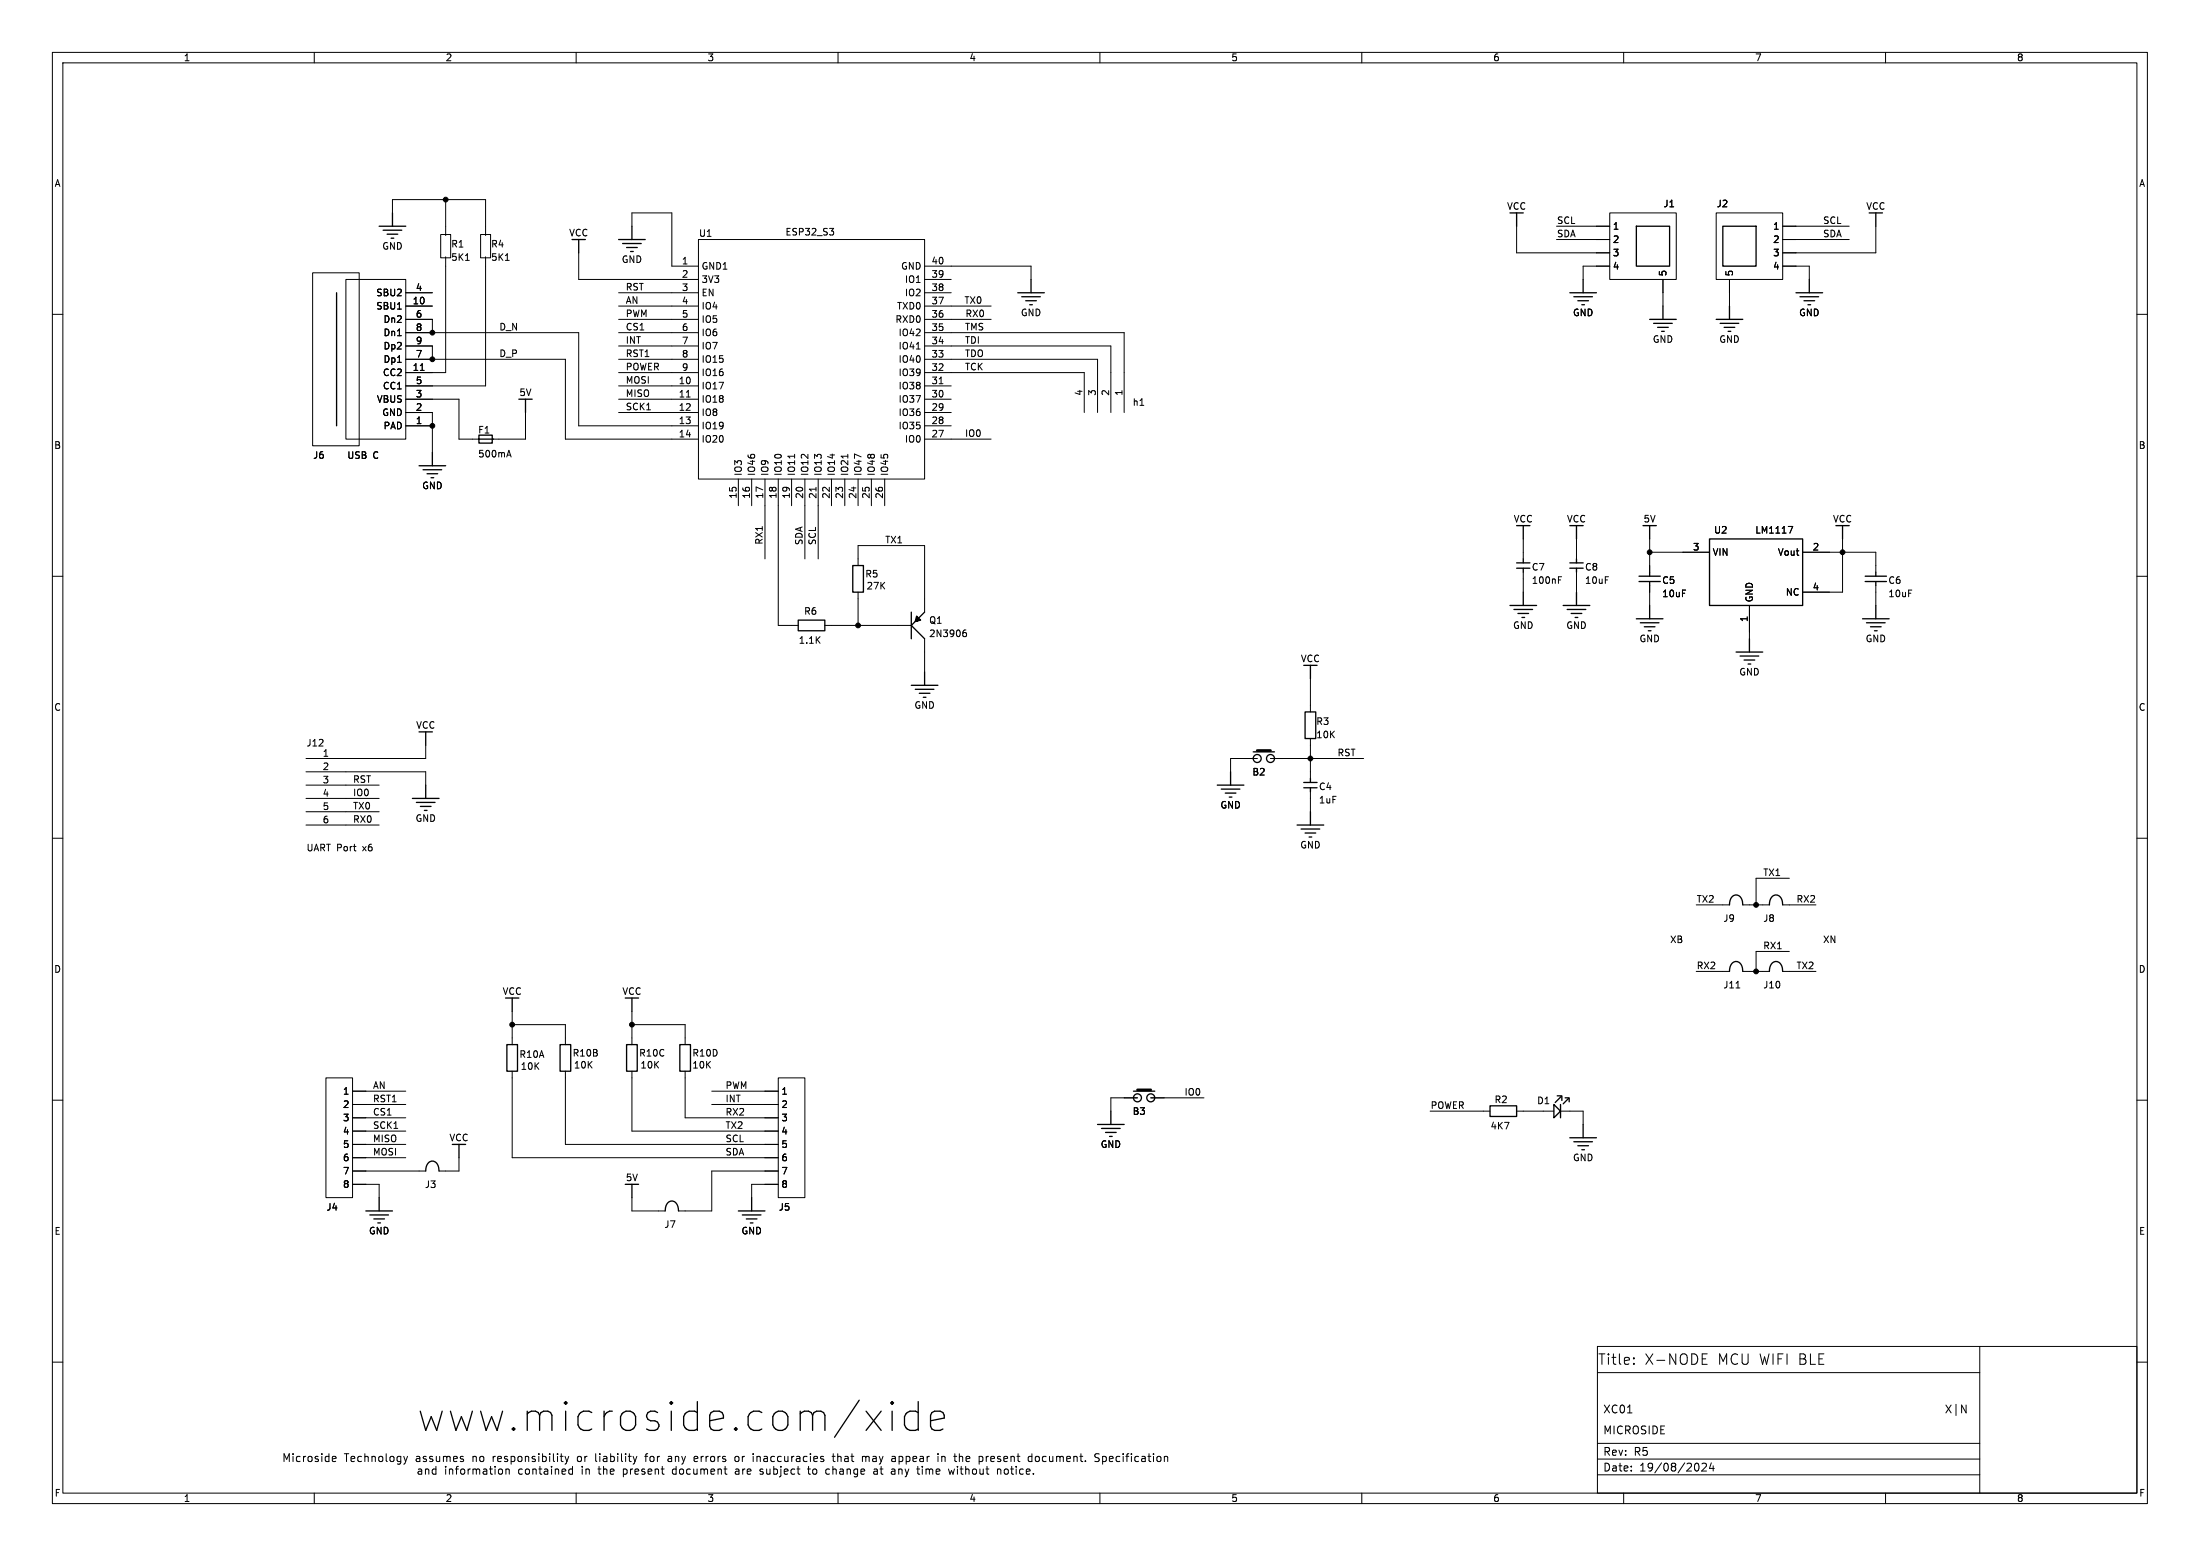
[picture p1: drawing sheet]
<svg xmlns="http://www.w3.org/2000/svg" width="297mm" height="210mm" viewBox="0 0 297 210" stroke-linecap="round" stroke-linejoin="round" font-family="sans-serif">
<g fill="none" stroke="#000" stroke-width=".14">
<path d="M7.1 7.1h282.8v195.8h-282.8zM8.5 8.5h280v193h-280zM42.4 7.1v1.4M77.8 7.1v1.4M113.1 7.1v1.4M148.5 7.1v1.4M183.8 7.1v1.4M219.2 7.1v1.4M254.6 7.1v1.4M42.2 36.8h6.3v23.4h-6.3zM46.7 37.7h8.1v21.6h-8.1zM53 28.7v-1.8h12.6v4.9"/>
<path d="M54.8 39.5h3.6M59.5 31.7h1.3v3.1h-1.3zM60.2 26.9v4.9M60.2 34.7v15.6h-5.4M62.8 35.1h.6M64.9 31.7h1.3v3.1h-1.3zM65.6 34.7v17.4h-10.8M68.2 35.1h.5M78.1 34.1v3.6h16.2M83.5 39.5h10.8M85.3 30.5v-1.8h5.4v7.2h3.6M94.3 32.3h30.5v32.4h-30.5z"/>
<path d="M112 30.8h.5l-.3 .4M112.5 31.2v.1v.4M124.8 39.5h3.6M124.8 35.9h14.4v1.8M124.8 37.7h3.6M204.7 30.5v3.6h12.6M210.1 30.5h7.2M210.1 32.3h7.2M217.3 28.7h9v9h-9zM217.3 35.9h-3.6v1.8M224.5 37.7v3.6M231.7 28.7h9v9h-9z"/>
<path d="M233.5 37.7v3.6M240.7 30.5h8.9M240.7 32.3h8.9M240.7 35.9h3.6v1.8M253.2 30.5v3.6h-12.5M7.1 42.4h1.4M54.8 48.5h21.5v10.8h18M54.8 53.9h7.2v5.4h2.7M54.8 57.5h3.6M54.8 44.9h23.3v12.6h16.2M54.8 41.3h3.6M54.8 55.7h3.6v5.4"/>
<path d="M54.8 43.1h3.6v1.8M54.8 46.7h3.6v1.8M56.7 50h.6M70.9 55.7v3.6h-4.4M83.5 41.3h10.8M83.5 50.3h10.8M83.5 55.7h10.8M83.5 53.9h10.8M83.5 52.1h10.8M83.5 43.1h10.8M83.5 48.5h10.8M83.5 44.9h10.8"/>
<path d="M83.5 46.7h10.8M92.7 53.6h.5M123.7 47.1h.5M124.8 59.3h9M124.8 44.9h27v10.8M124.8 46.7h25.2v9M124.8 48.5h23.4v7.2M124.8 50.3h21.6v5.4M124.8 57.5h3.6M124.8 41.3h9M124.8 55.7h3.6M124.8 53.9h3.6"/>
<path d="M124.8 52.1h3.6M124.8 43.1h9M126.8 51.8h.5M288.5 42.4h1.4M7.1 77.8h1.4M68.5 61.4h.4M68.7 60.8l.3 .9M99.7 64.7v3.5M101.5 64.7v3.5M103.3 64.7v10.7M105.1 64.7v19.7h2.7M106.9 64.7v3.5"/>
<path d="M107.3 61.3v.5M108.7 64.7v10.7M110.2 65.8v.5M110.5 64.7v10.7M112.3 64.7v3.5M114 64.7v3.5M114.5 61.3v.5M115.8 64.7v3.5M115.8 76.3v-2.7h9v9M115.8 79.9v4.5M117.6 64.7v3.5M119.4 64.7v3.5"/>
<path d="M205.6 72.7v2.7M205.6 77.2v2.7M210.4 78.3h.3M210.4 77.8h.4M212.8 72.7v2.7M212.8 77.2v2.7M222.7 74.5h8.1M222.7 72.7v4.5M222.7 79v2.7M241.4 71.1h.6l-.4 .9M243.4 74.5h9.8v2.7M248.7 72.7v7.2h-5.3"/>
<path d="M253.2 79v2.7M288.5 77.8h1.4M111.4 84.4h11.6M124.8 86.2v4.5M130.1 85.4h.2l.2 .1-.1 .4h-.3M130.4 85l-.3 .1M176.9 91.6v4.5M176.9 99.7v5.4M236.2 81.7v4.5M7.1 113.1h1.4M41.3 104.2h16.2v1.8M41.3 106h9.9"/>
<path d="M41.3 107.8h9.9M41.3 109.6h9.9M41.3 111.4h9.9M57.5 100.6v1.8h-16.2M169.7 102.4h-3.6v1.8M171.5 102.4h12.6M176.9 106.9v2.7M241.6 118.5h-4.5v3.6M288.5 113.1h1.4M69.1 138.3h7.2v2.7M69.1 136.5v4.5M85.3 136.5v4.5"/>
<path d="M85.3 138.3h7.2v2.7M229 131.1h4.5M229 122.1h4.5M234.4 133.3h.5M235.3 131.1h3.6M235.3 122.1h3.6M240.7 131.1h4.5M240.7 122.1h4.5M241.6 128.4h-4.5v2.7M7.1 148.5h1.4M44 145.5h3.6v16.1h-3.6zM47.6 147.3h7.2"/>
<path d="M47.6 149.1h7.2M47.6 150.9h7.2M47.6 152.7h7.2M47.6 154.5h7.2M47.6 156.3h7.2M47.6 158h9.9M47.6 159.8h3.6v1.8M62 156.3v1.7h-2.7M69.1 144.6v11.7h36M76.3 144.6v9.9h28.8M85.3 144.6v8.1h19.8M92.5 144.6v6.3h12.6"/>
<path d="M96.1 147.3h9M96.1 149.1h9M105.1 145.5h3.6v16.1h-3.6zM105.1 158h-9v5.4h-4.5M105.1 159.8h-3.6v1.8M153.6 148.2h-3.6v1.8M155.4 148.2h7.1M193.1 150h8.1M204.7 150h5.1M210.7 150h3v1.8M288.5 148.5h1.4M85.3 161.6v1.8h4.5"/>
<path d="M7.1 183.8h1.4M38.3 197.3v-1.1l.4 .8 .4-.8v1.1M39.6 196.2v.1M39.6 196.6v.7M40.5 196.6h-.3l-.2 .2M41 196.6v.7M41.3 196.6h-.2l-.1 .2M41.6 196.8l.2-.2h.2l.1 .2M42.9 196.6h-.2l-.2 .2M43.4 196.2v.1M43.4 196.6v.7M44.4 196.6h-.3l-.2 .2 .1 .4h.4"/>
<path d="M44.4 196.2v1.1M44.9 196.9l.5-.1-.1-.2h-.3l-.1 .1v.4l.1 .2M46.5 196.2h.6M46.8 196.2v1.1M47.4 196.9l.5-.1-.1-.2h-.4v.5M47.8 197.2l-.3 .1M48.8 196.6h-.3l-.2 .2 .1 .4h.4M49.3 196.7l.1-.1h.3v.7M49.3 196.2v1.1M50.2 196.7l.2-.1h.2l.1 .7M50.2 196.6v.7M51.2 196.7l.1-.1 .3 .1 .1 .4-.1 .1-.3 .1-.1-.1z"/>
<path d="M52.1 196.2v.9M52.6 197.1v-.3l.2-.2 .3 .1 .1 .4M54.1 196.6h-.4l-.1 .5M54.1 196.6v.8M54.5 196.6l.3 .7 .2-.7M56.2 196.6h.4l.1 .7M56.4 198.8l.2 .2 .3-.1M56.5 198.3h.4v.7M56.7 197.2l-.4 .1M56.7 196.8l-.5 .1v.2M56.9 198.5l-.4 .1M57.1 197.2l.3 .1"/>
<path d="M57.4 198.3v.7M57.5 196.6h-.2l-.2 .2 .5 .3M57.9 198.4v.6M58.3 198.8l.2 .2 .4-.1M58.4 196.6h-.3l-.1 .2 .4 .3M58.9 197.9v1.1M58.9 196.6v.5M59.4 196.6v.7M59.9 196.7l.3-.1 .1 .1M59.9 196.6v.7M60.2 198.3v.7M60.3 196.7l.2-.1h.2l.1 .7"/>
<path d="M60.3 196.7v.6M60.7 198.3v.7M61.1 198.4v.6M61.6 198.1v.9M61.7 196.8l-.1-.2h-.3l-.1 .5M62.2 198.8l.2 .2 .2-.1 .1-.1M62.5 196.6h-.2l-.2 .2M63.2 198.3v.7M63.9 196.7l.1-.1h.3v.7M63.9 196.6v.7M63.9 198.3v.7M64.3 198.4v.6"/>
<path d="M64.8 196.8l.2-.2h.2l.1 .2M64.8 198.4v.6M65.2 198.8l.2 .2 .3-.1M65.7 198.4v.6M66.2 198.8l.3 .2M66.6 196.6v.7M66.8 198.3v.7M66.9 196.6h-.2l-.1 .2M67.3 198.8l.2 .2 .2-.1 .1-.1M67.7 196.8l-.2-.2h-.3v.5M68.3 198.3v.7M68.5 196.6h-.3l-.1 .2"/>
<path d="M68.8 198.4v.6M69 196.6h.3l.2 .2-.1 .4h-.4M69 196.6v1M70 196.7l.1-.1 .3 .1 .1 .4-.1 .1-.3 .1-.1-.1zM70.5 198.3h-.3l-.2 .2 .1 .4h.4M70.9 196.7l.2-.1h.2l.1 .7M70.9 196.6v.7M70.9 198.8l.2 .2 .3-.1 .1-.1M71.9 198.3v.7M72.2 196.6h-.2l-.2 .2M72.4 198.4v.6M72.7 196.2v.1"/>
<path d="M72.7 196.6v.7M72.9 198.8l.2 .2M73.2 196.6h.3l.3 .2M73.2 196.2v1.1M73.4 198.8l.2 .2 .4-.1M74 198.4v.6M74.2 196.2v.1M74.2 196.6v.7M74.5 197.9v.1M74.5 198.3v.7M74.7 196.2v.9l.2 .2M75.3 196.2v.1"/>
<path d="M75.3 196.6v.7M75.6 196.6h.4M75.8 196.2v.9M76.3 196.6l.2 .7 .3-.7M77.9 197.1v-.3l.2-.2 .3 .1 .1 .4M78.6 197.9v.1M79 196.6v.7M79.3 196.6h-.2l-.1 .2M80.4 196.2v.9M81 196.2v.1M81 196.6v.7M81.5 196.6h.4v.7"/>
<path d="M81.9 196.8l-.4 .1-.1 .2M82.4 196.6h.4l.1 .5M82.4 196.2v1.1M83.4 196.2v.1M83.4 196.6v.7M83.9 196.2v.9M84.2 198.3v1M84.5 198.3l.2 .2v.3l-.2 .2M84.5 196.2v.1M84.5 196.6v.7M84.8 196.6h.4M85 196.2v.9l.2 .2"/>
<path d="M85.1 198.3v.7M85.4 198.3h-.2l-.1 .2M85.5 196.6l.2 .7 .3-.7M85.7 198.8l.2 .2 .3-.1M87 196.6h.4M87.1 198.8l-.2 .2-.3-.1M87.4 196.2l-.2 .2v.9M87.7 196.8l.2-.2h.3l.1 .2M87.8 198.3h-.3v.5l.1 .2 .3-.1M88 198.5l-.5 .1M88.4 198.3v.7M88.8 196.6v.7"/>
<path d="M88.9 198.4v.6M89.1 196.6h-.2l-.1 .2M89.4 198.8l.3 .2M90.2 196.6h.4l.1 .7M90.7 197.2l-.1 .1M90.7 196.8l-.1 .1M91.2 198.3h-.3l-.1 .2v.4l.4 .1M91.2 196.7l.1-.1h.3v.7M91.2 196.6v.7M92 196.6l.3 .7 .2-.7M93.7 196.9l.5-.1v-.2h-.4l-.1 .5M94.7 196.6v.7"/>
<path d="M95 196.6h-.2l-.1 .2M95.3 196.6v.7M95.6 196.6h-.2l-.1 .2M95.9 197.1v-.3l.2-.2 .3 .1 .1 .4M96.9 198.4l.2-.1h.2l.1 .7M96.9 196.6v.7M97.2 196.6h-.2l-.1 .2M97.5 197.2h.4M97.7 198.3h.4M97.9 198.8l.2 .2M97.9 196.6h-.2l-.2 .1 .1 .2 .3 .1M99.2 196.8l.2-.2h.3l.1 .2"/>
<path d="M99.3 198.8l.1 .2 .4-.1M99.8 198.4v.6M100.2 196.6v.7M100.3 198.3v.7M100.5 196.6h-.2l-.1 .2M100.9 198.8l.1 .2 .3-.1M101.7 196.2v.1M101.7 196.6v.7M102.2 196.7l.1-.1h.3v.7M102.2 196.6v.7M103 198.8l-.1 .2-.3-.1M103.1 196.6h.5v.7"/>
<path d="M103.5 198.8l.2 .2 .3-.1M104 198.3v.7M104.5 197.9v1.1M104.6 196.6h-.3l-.2 .2M105 198.8l-.2 .2-.3-.1M105.4 198.3v.9l-.2 .1M105.5 196.6h-.3l-.2 .2M105.9 198.6l.5-.1-.1-.2h-.3l-.1 .1v.5h.4M105.9 196.6l.1 .6 .2 .1 .2-.1M106.4 196.6v.7M106.9 196.6v.7M107.2 196.6h-.2l-.1 .2"/>
<path d="M107.3 198.3h-.3l-.2 .2 .1 .4h.4M107.5 196.6h.4l.1 .7M107.6 198.3h.4M107.7 197.9v.9l.3 .2M108 196.8l-.4 .1a.21 .21 0 0 0-.1 .2 .21 .21 0 0 0 .1 .2l.4-.1M109 196.6h-.3l-.3 .2 .2 .4h.4M109 198.3h.4M109.2 197.9v.9l.2 .2M109.4 196.2v.1M109.4 196.6v.7M109.8 198.3h.3l.2 .2v.3l-.2 .2-.3-.1-.1-.1zM109.9 196.9l.5-.1-.1-.2h-.3l-.1 .1v.5h.4"/>
<path d="M111.2 196.6h-.3l-.1 .1v.2l.4 .1v.2h-.4M112 198.3h-.3l-.2 .2 .1 .4h.4M112.3 196.6h.4M112.4 198.4l.2-.1h.2l.1 .7M112.4 197.9v1.1M112.5 196.2v.9l.2 .2M113.1 196.7l.1-.1h.3l.1 .7M113.1 196.2v1.1M113.4 198.3h.4l.1 .7M113.9 198.5l-.4 .1a.21 .21 0 0 0-.2 .2 .21 .21 0 0 0 .2 .2l.4-.1M114.1 196.6h.4v.7M114.4 198.4l.1-.1h.3v.7"/>
<path d="M114.4 198.3v.7M114.5 196.8l-.3 .1a.21 .21 0 0 0-.2 .2 .21 .21 0 0 0 .2 .2l.3-.1M114.9 196.6h.4M115 196.2v.9l.3 .2M115.8 198.3h-.3l-.2 .2 .1 .4h.4M115.8 198.3v.8l-.2 .2h-.3M116.2 198.6l.5-.1v-.2h-.3l-.2 .1 .1 .5h.4M116.4 196.7l.3-.1 .2 .1M116.4 196.6v.7M116.9 196.7l.1-.1h.3v.7M116.9 196.7v.6M117.8 196.6h.4l.1 .7"/>
<path d="M118 198.3h.4v.7M118.3 196.8l-.4 .1a.21 .21 0 0 0-.1 .2 .21 .21 0 0 0 .1 .2l.4-.1M118.4 198.5l-.3 .1a.21 .21 0 0 0-.2 .2 .21 .21 0 0 0 .2 .2l.3-.1M118.7 196.6l.3 .7M118.8 198.3h.4M119 197.9v.9l.2 .2M119 197.3l-.3 .3M119.2 196.6l-.2 .7M120.4 198.3h.4v.7M120.4 196.6h.4l.1 .7M120.8 198.5l-.3 .1a.21 .21 0 0 0-.2 .2 .21 .21 0 0 0 .2 .2l.3-.1M120.9 196.8l-.4 .1a.21 .21 0 0 0-.1 .2 .21 .21 0 0 0 .1 .2l.4-.1"/>
<path d="M121.3 198.4l.2-.1h.2l.1 .7M121.3 198.3v.7M121.4 196.6h.3l.2 .2-.1 .4h-.4M121.4 196.6v1M122.2 198.3l.2 .7M122.3 196.6h.3l.2 .2M122.3 196.6v1M122.4 199l-.2 .3M122.7 198.3l-.3 .7M123.8 196.8l-.2-.2h-.3l-.1 .5M123.9 198.8l.3 .2M124.2 196.6h.4l.1 .7"/>
<path d="M124.5 198.3v.7M125 198.3v.7M125.2 196.6v.7M125.5 198.4v.6M125.5 196.6h-.2l-.1 .2M125.9 198.4v.6M126.4 198.8l.1 .2 .3-.1M126.6 196.2v.1M126.6 196.6v.7M127.1 196.7l.2-.1h.2l.1 .7M127.1 196.6v.7M128 198.3l.2 .7 .2-.5 .3 .5 .2-.7"/>
<path d="M128.8 196.6h.4M128.9 196.2v.9M129.3 198.3v.7M129.5 196.7l.2-.1h.2l.1 .7M129.5 196.2v1.1M129.8 198.8l.2 .2M130.4 198.4l.1-.1h.3v.7M130.4 197.9v1.1M130.4 196.9l.5-.1v-.2h-.3l-.2 .1 .1 .5h.4M131.4 198.3h.2l.2 .2v.3l-.2 .2-.2-.1-.1-.1zM132.2 196.6h.3l.2 .2M132.2 196.6v1"/>
<path d="M132.3 198.8l.1 .2 .3-.1M132.7 198.3v.7M133.1 196.6v.7M133.2 198.8l.3 .2M133.5 196.6h-.3l-.1 .2M134.3 196.8l-.2-.2h-.3v.5M134.7 198.3v.7M135.1 196.6h-.3l-.1 .2M135.1 198.4v.6M135.6 198.8l.2 .2 .2-.1 .1-.1M136 196.8l-.1-.2h-.3l-.1 .5M136.5 196.7l.1-.1h.3v.7"/>
<path d="M136.5 196.6v.7M136.6 198.8l.2 .2M137.2 198.3v.7M137.3 196.6h.4M137.4 196.2v.9M137.6 198.8l.2 .2 .3-.1M138.6 198.8l.1 .2 .3-.1M139.3 196.6h-.3l-.2 .2M139.3 196.2v1.1M139.3 197.2l-.1 .1M139.5 198.9v.1M139.9 196.6h.2l.2 .2v.3l-.2 .2-.2-.1-.1-.1z"/>
<path d="M141.2 196.6h-.3l-.2 .2M141.7 196.6v.5M142.1 196.6v.7M142.6 196.7l.3-.1 .2 .1M142.6 196.6v.7M143.1 196.7l.1-.1h.3l.1 .7M143.1 196.7v.6M144.5 196.8l-.1-.2h-.3l-.1 .5M145 196.7l.1-.1h.3v.7M145 196.6v.7M145.8 196.6h.4M145.9 196.2v.9"/>
<path d="M146 197.2l.2 .1M148.4 196.3l-.4-.1-.2 .2 .1 .3 .4 .2M148.9 196.6h.4l.1 .5M148.9 196.6v1M149.8 196.9l.5-.1-.1-.2h-.4v.5M151.2 196.6h-.4l-.1 .5M151.6 196.2v.1M151.6 196.6v.7M152 196.6h.4M152.4 196.2l-.3 .2v.9M152.7 196.2v.1M152.7 196.6v.7"/>
<path d="M153.7 196.6h-.3l-.2 .2M154.2 196.6h.4v.7M155 196.6h.4M155.1 196.2v.9M155.7 196.2v.1M155.7 196.6v.7M156.2 196.8l.2-.2h.2l.1 .2M157.2 196.7l.1-.1h.3v.7M157.2 196.6v.7M215.7 181.7h72.8v19.8h-72.8zM215.7 199h51.6M215.7 196.9h51.6"/>
<path d="M215.7 194.8h51.6M215.7 185.3h51.6M219.7 190.7h.6M220.6 184v.1M220.6 183.3v.1M229.1 197.5a.66 .66 0 0 1 0 1M229.8 197.6l.4-.1 .1 .1 .1 .2-.7 .7h.7M229.8 183.4h.5M229.8 184.1h.7M229.8 182.7h.7M231 197.4l-.2 .8h.6M231.3 197.8v.7"/>
<path d="M262.7 189.6l.7 1.1M263.4 189.6l-.7 1.1M264.1 189.5v1.5M265.4 189.6v1.1l-.6-1.1v1.1M267.3 181.7v19.8M288.5 183.8h1.4M42.4 201.5v1.4M77.8 201.5v1.4M113.1 201.5v1.4M148.5 201.5v1.4M183.8 201.5v1.4M219.2 201.5v1.4"/>
<path d="M254.6 201.5v1.4"/>
</g>
<g fill="none" stroke="#000" stroke-width=".18">
<path d="M45.4 39.5v18M51.2 30.5h3.6M51.7 31.1h2.5M52.3 31.6h1.4M52.8 32.1h.4M53 28.7v1.8M78.1 32.3v1.8M83.5 32.3h3.6M84.1 32.9h2.5M84.6 33.4h1.4M85.1 33.9h.4M85.3 30.5v1.8"/>
<path d="M137.4 39.5h3.6M139.2 37.7v1.8M204.7 28.7v1.8M211.9 39.5h3.6M213.7 37.7v1.8M220.9 30.5h4.5v5.4h-4.5zM232.6 30.5h4.5v5.4h-4.5zM242.5 39.5h3.6M244.3 37.7v1.8M253.2 28.7v1.8M64.7 58.7h1.8v1.1h-1.8zM64.7 59.3h1.9"/>
<path d="M70.9 53.9v1.8M137.9 40.1h2.5M138.5 40.6h1.4M139 41.1h.4M212.5 40.1h2.5M213 40.6h1.4M213.5 41.1h.4M222.7 43.1h3.6M223.2 43.6h2.6M223.8 44.2h1.4M224.3 44.7h.4M224.5 41.3v1.8"/>
<path d="M231.7 43.1h3.6M232.2 43.6h2.5M232.8 44.2h1.4M233.3 44.7h.4M233.5 41.3v1.8M243 40.1h2.5M243.5 40.6h1.5M244.1 41.1h.3M56.6 62.9h3.6M57.1 63.4h2.5M57.7 63.9h1.4M58.2 64.5h.3"/>
<path d="M58.4 61.1v1.8M115.1 76.3h1.5v3.6h-1.5zM204.7 76.7h1.8M204.7 76h1.8M205.6 70.9v1.8M205.6 75.4v.6M205.6 76.7v.5M205.6 79.9v1.8M211.9 76.7h1.8M211.9 76h1.8M212.8 70.9v1.8M212.8 75.4v.6"/>
<path d="M212.8 76.7v.5M212.8 79.9v1.8M221.3 77.8h2.8M221.3 78.5h2.8M222.7 70.9v1.8M222.7 77.2v.6M222.7 78.5v.5M230.8 72.7h12.6v9h-12.6zM248.7 70.9v1.8M251.8 77.8h2.9M251.8 78.5h2.9M253.2 77.2v.6"/>
<path d="M253.2 78.5v.5M57.5 98.8v1.8M107.8 83.7h3.6v1.4h-3.6zM123 82.6v3.6M123 92.5h3.6M123.6 93h2.5M123.9 83.7h-.2v-.4l.4 .4-.5 .2 .1-.7 .6 .5-.7 .2M124.1 93.6h1.4M124.6 94.1h.4M124.8 82.6l-1.8 1.8 1.8 1.8M124.8 90.7v1.8M176.2 96.1h1.4v3.6h-1.4z"/>
<path d="M176.9 89.8v1.8M203.8 81.7h3.6M204.4 82.3h2.5M204.9 82.8h1.5M205.5 83.3h.3M211 81.7h3.6M211.6 82.3h2.5M212.1 82.8h1.4M212.6 83.3h.4M220.9 83.5h3.6M221.4 84.1h2.6M222 84.6h1.4"/>
<path d="M222.5 85.1h.4M222.7 81.7v1.8M234.4 88h3.6M234.9 88.5h2.5M235.5 89.1h1.4M236 89.6h.4M236.2 86.2v1.8M251.4 83.5h3.6M252 84.1h2.5M252.5 84.6h1.5M253.1 85.1h.3M253.2 81.7v1.8"/>
<path d="M55.7 107.8h3.6M56.2 108.3h2.5M56.8 108.8h1.4M57.3 109.4h.4M57.5 106v1.8M164.3 106h3.6M164.9 106.5h2.5M165.4 107h1.4M166 107.6h.3M166.1 104.2v1.8M169.2 101.5h2.9M175.1 111.4h3.6"/>
<path d="M175.6 111.9h2.6M176 106.3h1.8M176 105.6h1.8M176.2 112.4h1.4M176.7 113h.4M176.9 105.1v.5M176.9 106.3v.6M176.9 109.6v1.8M69.1 134.7v1.8M85.3 134.7v1.8M233.5 122.1a1.07 1.07 0 0 1 1-1.3 1.23 1.23 0 0 1 .8 1.3M233.5 131.1a1.07 1.07 0 0 1 1-1.3 1.23 1.23 0 0 1 .8 1.3"/>
<path d="M238.9 131.1a1.07 1.07 0 0 1 1-1.3 1.23 1.23 0 0 1 .8 1.3M238.9 122.1a1.07 1.07 0 0 1 1-1.3 1.23 1.23 0 0 1 .8 1.3M57.5 158a1.07 1.07 0 0 1 1-1.3 1.23 1.23 0 0 1 .8 1.3M62 154.5v1.8M68.4 141h1.5v3.6h-1.5zM75.6 141h1.4v3.6h-1.4zM84.6 141h1.4v3.6h-1.4zM85.3 159.8v1.8M91.8 141h1.4v3.6h-1.4zM148.2 151.8h3.6M148.7 152.3h2.5M149.2 152.8h1.5"/>
<path d="M149.8 153.4h.3M150 150v1.8M153 147.3h2.9M201.2 149.2h3.5v1.5h-3.5zM209.8 149.1l.9 .9-.9 .9zM210.2 147.9h.7v.6M210.7 149.1v1.8M210.8 148l-.8 .8M211.3 148.2h.5v.5M211.7 148.3l-.7 .7M211.9 153.6h3.6M212.5 154.1h2.5"/>
<path d="M213 154.6h1.4M213.5 155.2h.4M213.7 151.8v1.8M49.4 163.4h3.6M49.9 164h2.5M50.5 164.5h1.4M51 165.1h.4M51.2 161.6v1.8M89.8 163.4a1.13 1.13 0 0 1 1-1.3 1.16 1.16 0 0 1 .8 1.3M99.7 163.4h3.6M100.2 164h2.5M100.8 164.5h1.4"/>
<path d="M101.3 165.1h.4M101.5 161.6v1.8M116.9 190.5l2.1 2.6M119 190.5l-2.1 2.6M120.4 189.2v.3M120.4 190.5v2.6M120.4 189.2l-.1 .2 .1 .1M120.4 189.2l.2 .2-.2 .1M124 189.2v3.9M124 190.6l-.4-.1h-.8l-.5 .3-.2 .4v1.1l.4 .6 .3 .2h.8l.4-.2M125.6 191.8l1.9-.4v-.4l-.2-.4-.4-.1h-.7l-.4 .1-.2 .4v1.5l.2 .4 .4 .2h.7l.4-.2"/>
<circle cx="169.7" cy="102.4" r=".54"/>
<circle cx="171.5" cy="102.4" r=".54"/>
<circle cx="153.6" cy="148.2" r=".54"/>
<circle cx="155.4" cy="148.2" r=".54"/>
</g>
<path d="M169.7 101.3h1.8M153.6 147.1h1.8" fill="none" stroke="#000" stroke-width=".36"/>
<g fill="#000" stroke="#000" stroke-width=".14">
<circle cx="60.2" cy="26.9" r=".32"/>
<circle cx="58.4" cy="44.9" r=".32"/>
<circle cx="58.4" cy="57.5" r=".32"/>
<circle cx="58.4" cy="48.5" r=".32"/>
<circle cx="222.7" cy="74.5" r=".32"/>
<circle cx="248.7" cy="74.5" r=".32"/>
<circle cx="115.8" cy="84.4" r=".32"/>
<circle cx="176.9" cy="102.4" r=".32"/>
<circle cx="69.1" cy="138.3" r=".32"/>
<circle cx="85.3" cy="138.3" r=".32"/>
<circle cx="237.1" cy="131.1" r=".32"/>
<circle cx="237.1" cy="122.1" r=".32"/>
</g>
<text font-size="5.4" x="56.1" y="193.5">www.microside.com/xide</text>
<g font-size="2">
<text x="215.7" y="184.4">Title:</text>
<text x="222" y="184.4">X-NODE</text>
<text x="231.8" y="184.4">MCU WIFI BLE</text>
</g>
<g font-size="1.5">
<text x="216.4" y="190.9">XC01</text>
<text x="216.4" y="196.6">Rev:</text>
<text x="216.4" y="193.7">MICROSIDE</text>
<text x="220.6" y="196.6">R5</text>
<text x="38.6" y="198.3">liability</text>
<text x="45.4" y="198.3">for</text>
<text x="52.2" y="198.3">errors</text>
<text x="57.8" y="198.3">or</text>
<text x="60.4" y="198.3">inaccuracies</text>
<text x="71.3" y="198.3">that</text>
<text x="75.3" y="198.3">may</text>
<text x="79.4" y="198.3">appear</text>
<text x="85.8" y="198.3">in</text>
<text x="88.2" y="198.3">the</text>
<text x="91.5" y="198.3">present</text>
<text x="98.3" y="198.3">document.</text>
<text x="122.4" y="198.3">information</text>
<text x="132.4" y="198.3">contained</text>
<text x="141.1" y="198.3">in</text>
<text x="143.5" y="198.3">the</text>
<text x="146.9" y="198.3">present</text>
<text x="153.6" y="198.3">document</text>
<text x="216.4" y="198.7">Date:</text>
<text x="221.3" y="198.7">19/08/2024</text>
</g>
<g font-size="1.3">
<text x="24.7" y="8.4">1</text>
<text x="60.1" y="8.4">2</text>
<text x="95.5" y="8.4">3</text>
<text x="130.8" y="8.4">4</text>
<text x="166.2" y="8.4">5</text>
<text x="201.5" y="8.4">6</text>
<text x="236.9" y="8.4">7</text>
<text x="272.2" y="8.4">8</text>
<text x="7.3" y="25.4">A</text>
<text x="203.4" y="28.4">VCC</text>
<text x="224.5" y="28.1">J1</text>
<text x="231.7" y="28.1">J2</text>
<text x="251.9" y="28.4">VCC</text>
<text x="288.7" y="25.4">A</text>
<text x="51.5" y="33.8">GND</text>
<text x="60.8" y="33.5">R1</text>
<text x="60.8" y="35.3">5K1</text>
<text x="66.2" y="33.5">R4</text>
<text x="66.2" y="35.3">5K1</text>
<text x="76.8" y="32">VCC</text>
<text x="83.9" y="35.6">GND</text>
<text x="92" y="35.7">1</text>
<text x="94.3" y="32.1">U1</text>
<text x="106" y="31.9">ESP32_S3</text>
<text x="125.7" y="35.7">40</text>
<text x="210.1" y="32.1">SDA</text>
<text x="210.1" y="30.3">SCL</text>
<text x="217.7" y="31.1">1</text>
<text x="217.7" y="32.9">2</text>
<text x="217.7" y="34.7">3</text>
<text x="239.3" y="31.1">1</text>
<text x="239.3" y="32.9">2</text>
<text x="239.3" y="34.7">3</text>
<text x="246.1" y="32.1">SDA</text>
<text x="246.1" y="30.3">SCL</text>
<text x="50.7" y="41.9">SBU1</text>
<text x="50.7" y="40.1">SBU2</text>
<text x="55.6" y="41.1">10</text>
<text x="56.1" y="39.3">4</text>
<text x="84.4" y="41.1">AN</text>
<text x="84.4" y="39.3">RST</text>
<text x="92" y="37.5">2</text>
<text x="92" y="39.3">3</text>
<text x="92" y="41.1">4</text>
<text x="94.6" y="36.5">GND1</text>
<text x="94.6" y="38.3">3V3</text>
<text x="94.6" y="40.1">EN</text>
<text x="94.6" y="41.9">IO4</text>
<text x="121" y="41.9">TXD0</text>
<text x="121.6" y="36.5">GND</text>
<text x="122.1" y="40.1">IO2</text>
<text x="122.1" y="38.3">IO1</text>
<text x="125.7" y="41.1">37</text>
<text x="125.7" y="39.3">38</text>
<text x="125.7" y="37.5">39</text>
<text x="130.1" y="41.1">TX0</text>
<text x="217.7" y="36.5">4</text>
<text x="225.1" y="37.4" transform="rotate(-90 225.1 37.4)">5</text>
<text x="234.1" y="37.4" transform="rotate(-90 234.1 37.4)">5</text>
<text x="239.3" y="36.5">4</text>
<text x="51.7" y="43.7">Dn2</text>
<text x="51.7" y="45.5">Dn1</text>
<text x="51.7" y="47.3">Dp2</text>
<text x="56.1" y="42.9">6</text>
<text x="56.1" y="44.7">8</text>
<text x="56.1" y="46.5">9</text>
<text x="67.4" y="44.7">D_N</text>
<text x="84.4" y="44.7">CS1</text>
<text x="84.4" y="46.4">INT</text>
<text x="84.4" y="42.9">PWM</text>
<text x="92" y="42.9">5</text>
<text x="92" y="44.7">6</text>
<text x="92" y="46.5">7</text>
<text x="94.6" y="43.7">IO5</text>
<text x="94.6" y="45.5">IO6</text>
<text x="94.6" y="47.3">IO7</text>
<text x="120.8" y="43.7">RXD0</text>
<text x="121.2" y="47.3">IO41</text>
<text x="121.2" y="45.5">IO42</text>
<text x="125.7" y="46.5">34</text>
<text x="125.7" y="44.7">35</text>
<text x="125.7" y="42.9">36</text>
<text x="130.2" y="46.4">TDI</text>
<text x="130.2" y="44.7">TMS</text>
<text x="130.3" y="42.9">RX0</text>
<text x="137.8" y="42.8">GND</text>
<text x="212.3" y="42.8">GND</text>
<text x="223.1" y="46.4">GND</text>
<text x="232" y="46.4">GND</text>
<text x="242.8" y="42.8">GND</text>
<text x="51.6" y="50.9">CC2</text>
<text x="51.6" y="52.7">CC1</text>
<text x="51.7" y="49.1">Dp1</text>
<text x="55.6" y="50.1">11</text>
<text x="56.1" y="53.7">3</text>
<text x="56.1" y="51.9">5</text>
<text x="56.1" y="48.3">7</text>
<text x="67.4" y="48.2">D_P</text>
<text x="70.1" y="53.6">5V</text>
<text x="84.4" y="53.6">MISO</text>
<text x="84.4" y="50">POWER</text>
<text x="84.4" y="48.2">RST1</text>
<text x="84.4" y="51.8">MOSI</text>
<text x="91.6" y="51.9">10</text>
<text x="91.6" y="53.7">11</text>
<text x="92" y="48.3">8</text>
<text x="92" y="50.1">9</text>
<text x="94.6" y="52.7">IO17</text>
<text x="94.6" y="49.1">IO15</text>
<text x="94.6" y="50.9">IO16</text>
<text x="121.2" y="52.7">IO38</text>
<text x="121.2" y="50.9">IO39</text>
<text x="121.2" y="49.1">IO40</text>
<text x="125.7" y="53.7">30</text>
<text x="125.7" y="51.9">31</text>
<text x="125.7" y="50.1">32</text>
<text x="125.7" y="48.3">33</text>
<text x="130.2" y="50">TCK</text>
<text x="130.2" y="48.2">TDO</text>
<text x="146.2" y="53.5" transform="rotate(-90 146.2 53.5)">4</text>
<text x="148" y="53.5" transform="rotate(-90 148 53.5)">3</text>
<text x="149.8" y="53.5" transform="rotate(-90 149.8 53.5)">2</text>
<text x="151.6" y="53.5" transform="rotate(-90 151.6 53.5)">1</text>
<text x="50.8" y="54.5">VBUS</text>
<text x="51.5" y="56.3">GND</text>
<text x="51.7" y="58.1">PAD</text>
<text x="56.1" y="57.3">1</text>
<text x="56.1" y="55.5">2</text>
<text x="64.5" y="58.6">F1</text>
<text x="84.4" y="55.4">SCK1</text>
<text x="91.6" y="55.5">12</text>
<text x="91.6" y="57.3">13</text>
<text x="91.6" y="59.1">14</text>
<text x="94.6" y="54.5">IO18</text>
<text x="94.6" y="56.3">IO8</text>
<text x="94.6" y="58.1">IO19</text>
<text x="94.6" y="59.9">IO20</text>
<text x="121.2" y="58.1">IO35</text>
<text x="121.2" y="56.3">IO36</text>
<text x="121.2" y="54.5">IO37</text>
<text x="122.1" y="59.9">IO0</text>
<text x="125.7" y="59.1">27</text>
<text x="125.7" y="57.3">28</text>
<text x="125.7" y="55.5">29</text>
<text x="130.2" y="59">IO0</text>
<text x="152.8" y="54.9">h1</text>
<text x="7.2" y="60.7">B</text>
<text x="42.2" y="62.1">J6</text>
<text x="46.8" y="62.1">USB</text>
<text x="50.3" y="62.1">C</text>
<text x="64.5" y="61.9">500mA</text>
<text x="100.3" y="64.3" transform="rotate(-90 100.3 64.3)">IO3</text>
<text x="102.1" y="64.3" transform="rotate(-90 102.1 64.3)">IO46</text>
<text x="103.9" y="64.3" transform="rotate(-90 103.9 64.3)">IO9</text>
<text x="105.7" y="64.3" transform="rotate(-90 105.7 64.3)">IO10</text>
<text x="107.5" y="64.3" transform="rotate(-90 107.5 64.3)">IO11</text>
<text x="109.3" y="64.3" transform="rotate(-90 109.3 64.3)">IO12</text>
<text x="111.1" y="64.3" transform="rotate(-90 111.1 64.3)">IO13</text>
<text x="112.9" y="64.3" transform="rotate(-90 112.9 64.3)">IO14</text>
<text x="114.7" y="64.3" transform="rotate(-90 114.7 64.3)">IO21</text>
<text x="116.5" y="64.3" transform="rotate(-90 116.5 64.3)">IO47</text>
<text x="118.2" y="64.3" transform="rotate(-90 118.2 64.3)">IO48</text>
<text x="120" y="64.3" transform="rotate(-90 120 64.3)">IO45</text>
<text x="288.7" y="60.7">B</text>
<text x="56.9" y="66.2">GND</text>
<text x="99.5" y="67.4" transform="rotate(-90 99.5 67.4)">15</text>
<text x="101.3" y="67.4" transform="rotate(-90 101.3 67.4)">16</text>
<text x="103.1" y="67.4" transform="rotate(-90 103.1 67.4)">17</text>
<text x="104.9" y="67.4" transform="rotate(-90 104.9 67.4)">18</text>
<text x="106.7" y="67.4" transform="rotate(-90 106.7 67.4)">19</text>
<text x="108.5" y="67.4" transform="rotate(-90 108.5 67.4)">20</text>
<text x="110.3" y="67.4" transform="rotate(-90 110.3 67.4)">21</text>
<text x="112.1" y="67.4" transform="rotate(-90 112.1 67.4)">22</text>
<text x="113.9" y="67.4" transform="rotate(-90 113.9 67.4)">23</text>
<text x="115.7" y="67.4" transform="rotate(-90 115.7 67.4)">24</text>
<text x="117.5" y="67.4" transform="rotate(-90 117.5 67.4)">25</text>
<text x="119.3" y="67.4" transform="rotate(-90 119.3 67.4)">26</text>
<text x="204.3" y="70.7">VCC</text>
<text x="211.5" y="70.7">VCC</text>
<text x="221.8" y="70.7">5V</text>
<text x="247.4" y="70.7">VCC</text>
<text x="103" y="73.6" transform="rotate(-90 103 73.6)">RX1</text>
<text x="108.4" y="73.6" transform="rotate(-90 108.4 73.6)">SDA</text>
<text x="110.2" y="73.6" transform="rotate(-90 110.2 73.6)">SCL</text>
<text x="119.4" y="73.4">TX1</text>
<text x="206.7" y="77.1">C7</text>
<text x="213.9" y="77.1">C8</text>
<text x="228.5" y="74.4">3</text>
<text x="231.1" y="75.1">VIN</text>
<text x="231.3" y="72.2">U2</text>
<text x="236.9" y="72.2">LM1117</text>
<text x="239.9" y="75.1">Vout</text>
<text x="244.7" y="74.4">2</text>
<text x="108.5" y="83.1">R6</text>
<text x="116.7" y="78.1">R5</text>
<text x="116.9" y="79.7">27K</text>
<text x="206.7" y="78.9">100nF</text>
<text x="213.9" y="78.9">10uF</text>
<text x="224.3" y="78.9">C5</text>
<text x="224.3" y="80.7">10uF</text>
<text x="236.8" y="81.4" transform="rotate(-90 236.8 81.4)">GND</text>
<text x="241" y="80.5">NC</text>
<text x="244.7" y="79.7">4</text>
<text x="254.9" y="78.9">C6</text>
<text x="254.9" y="80.7">10uF</text>
<text x="107.8" y="87">1.1K</text>
<text x="125.4" y="84.3">Q1</text>
<text x="125.4" y="86.1">2N3906</text>
<text x="175.6" y="89.5">VCC</text>
<text x="204.2" y="85">GND</text>
<text x="211.4" y="85">GND</text>
<text x="221.3" y="86.8">GND</text>
<text x="236" y="84" transform="rotate(-90 236 84)">1</text>
<text x="251.8" y="86.8">GND</text>
<text x="123.4" y="95.8">GND</text>
<text x="234.7" y="91.3">GND</text>
<text x="7.2" y="96.1">C</text>
<text x="41.3" y="100.9">J12</text>
<text x="56.1" y="98.5">VCC</text>
<text x="177.6" y="98">R3</text>
<text x="177.6" y="99.8">10K</text>
<text x="288.7" y="96.1">C</text>
<text x="43.5" y="102.2">1</text>
<text x="43.5" y="104">2</text>
<text x="43.5" y="105.8">3</text>
<text x="43.5" y="107.6">4</text>
<text x="47.6" y="105.7">RST</text>
<text x="47.6" y="107.5">IO0</text>
<text x="169" y="104.8">B2</text>
<text x="178" y="106.8">C4</text>
<text x="180.5" y="102.1">RST</text>
<text x="43.5" y="109.4">5</text>
<text x="43.5" y="111.2">6</text>
<text x="47.6" y="109.3">TX0</text>
<text x="47.6" y="111.1">RX0</text>
<text x="56" y="111.1">GND</text>
<text x="164.7" y="109.3">GND</text>
<text x="178" y="108.6">1uF</text>
<text x="41.3" y="115">UART Port</text>
<text x="49" y="115">x6</text>
<text x="175.5" y="114.7">GND</text>
<text x="238" y="118.3">TX1</text>
<text x="229" y="121.9">TX2</text>
<text x="232.6" y="124.6">J9</text>
<text x="238" y="124.6">J8</text>
<text x="242.5" y="121.9">RX2</text>
<text x="7.2" y="131.4">D</text>
<text x="225.4" y="127.3">XB</text>
<text x="229" y="130.9">RX2</text>
<text x="238" y="128.2">RX1</text>
<text x="242.5" y="130.9">TX2</text>
<text x="246.1" y="127.3">XN</text>
<text x="288.7" y="131.4">D</text>
<text x="67.8" y="134.4">VCC</text>
<text x="84" y="134.4">VCC</text>
<text x="232.6" y="133.5">J11</text>
<text x="238" y="133.5">J10</text>
<text x="70.1" y="142.9">R10A</text>
<text x="77.2" y="142.7">R10B</text>
<text x="86.2" y="142.7">R10C</text>
<text x="93.4" y="142.7">R10D</text>
<text x="46.2" y="147.9">1</text>
<text x="46.2" y="149.7">2</text>
<text x="50.3" y="147">AN</text>
<text x="50.3" y="148.8">RST1</text>
<text x="70.2" y="144.5">10K</text>
<text x="77.4" y="144.4">10K</text>
<text x="86.4" y="144.4">10K</text>
<text x="93.4" y="144.4">10K</text>
<text x="97.9" y="147">PWM</text>
<text x="97.9" y="148.8">INT</text>
<text x="105.4" y="147.9">1</text>
<text x="105.4" y="149.7">2</text>
<text x="159.8" y="147.9">IO0</text>
<text x="193.1" y="149.7">POWER</text>
<text x="201.7" y="149">R2</text>
<text x="207.4" y="149.2">D1</text>
<text x="46.2" y="151.5">3</text>
<text x="46.2" y="153.3">4</text>
<text x="46.2" y="155.1">5</text>
<text x="50.3" y="150.6">CS1</text>
<text x="50.3" y="152.4">SCK1</text>
<text x="50.3" y="154.2">MISO</text>
<text x="60.6" y="154.2">VCC</text>
<text x="97.9" y="154.2">SCL</text>
<text x="97.9" y="152.4">TX2</text>
<text x="97.9" y="150.6">RX2</text>
<text x="105.4" y="151.5">3</text>
<text x="105.4" y="153.3">4</text>
<text x="105.4" y="155.1">5</text>
<text x="148.5" y="155.1">GND</text>
<text x="152.8" y="150.6">B3</text>
<text x="201.2" y="152.6">4K7</text>
<text x="46.2" y="156.9">6</text>
<text x="46.2" y="158.7">7</text>
<text x="46.2" y="160.5">8</text>
<text x="50.3" y="156">MOSI</text>
<text x="57.3" y="160.5">J3</text>
<text x="84.4" y="159.6">5V</text>
<text x="97.9" y="156">SDA</text>
<text x="105.4" y="156.9">6</text>
<text x="105.4" y="158.7">7</text>
<text x="105.4" y="160.5">8</text>
<text x="212.3" y="156.9">GND</text>
<text x="7.3" y="166.8">E</text>
<text x="44" y="163.5">J4</text>
<text x="49.7" y="166.7">GND</text>
<text x="89.6" y="165.9">J7</text>
<text x="100" y="166.7">GND</text>
<text x="105.1" y="163.5">J5</text>
<text x="288.7" y="166.8">E</text>
<text x="7.3" y="202.1">F</text>
<text x="24.7" y="202.9">1</text>
<text x="60.1" y="202.9">2</text>
<text x="95.5" y="202.9">3</text>
<text x="130.8" y="202.9">4</text>
<text x="166.2" y="202.9">5</text>
<text x="201.5" y="202.9">6</text>
<text x="236.9" y="202.9">7</text>
<text x="272.2" y="202.9">8</text>
<text x="288.7" y="202.1">F</text>
</g>
</svg>
